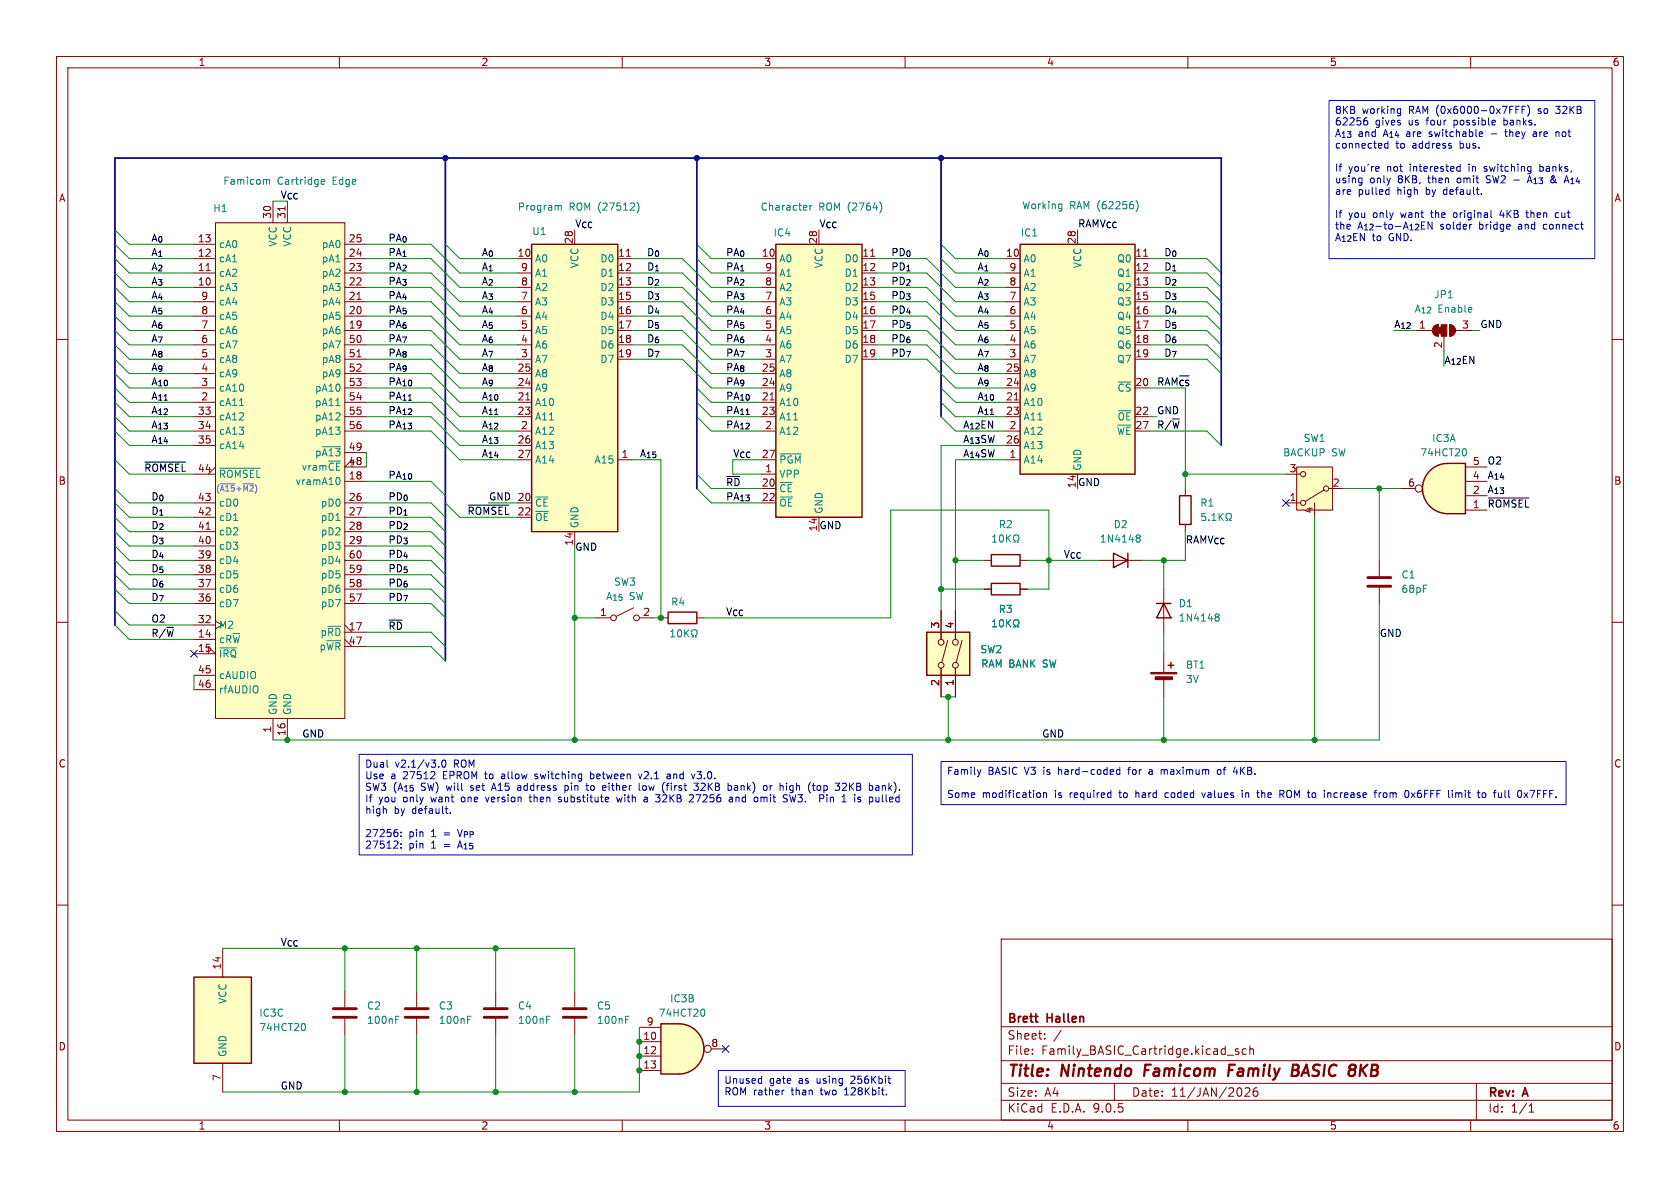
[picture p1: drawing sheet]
<svg xmlns="http://www.w3.org/2000/svg" width="297mm" height="210mm" viewBox="0 0 297 210" stroke-linecap="round" stroke-linejoin="round" font-family="sans-serif">
<g fill="none" stroke="#840000" stroke-width=".18">
<path d="M10 10h277v190h-277zM12 12h273v186h-273zM60 10v2M110 10v2M160 10v2M210 10v2M260 10v2M10 60h2M285 60h2M10 110h2M285 110h2M10 160h2"/>
<path d="M177 166h108v32h-108zM285 160h2M60 198v2M110 198v2M160 198v2M177 194.5h108M177 191.5h108M177 187.5h108M177 181.5h108M182.5 186.3v.1M182.5 185.5v.1M184.7 183.6v.1"/>
<path d="M184.7 182.8v.1M187.6 182.1l-1.3 2M197 191.5v3M210 198v2M217 186.5h1.1M219 185.5l-.4-.1-.2 .2 .1 .2 .5 .2v.3h-.6M220.3 185.5l-.4-.1-.3 .3v.4l.1 .2h.6M220.9 192.4v.5l-.9 .9h1M221 184.9v1.5M221 185.5l.2-.1 .3 .1 .1 .9M221.7 192.4a1.17 1.17 0 0 0 0 1.3h.5l.2-.5-.3-.3h-.4l-.2 .3M260 198v2"/>
<path d="M261 191.5v6.5M270.3 196.6h.9M270.3 195.5l.4-.4v1.5"/>
</g>
<path d="M202.5 188.2l-.2 2M217.2 189.2h.7M218.3 188.2h-.9l-.3 2M228.5 189.2h.6M228.6 188.2h.7a.49 .49 0 0 1 .3 .5 .49 .49 0 0 1-.5 .5M229.1 189.2l.3 .1a.58 .58 0 0 1-.3 .9h-.8M240.8 189.1l.7 1.1M241.7 188.2l-1.2 1.2" fill="none" stroke="#840000" stroke-width=".4"/>
<path d="M252.8 83.2a4.4 4.4 0 0 1 3.1-1.3v8.9a4.4 4.4 0 0 1-4.1-2.7 4.4 4.4 0 0 1 1-4.9z" fill="#ffffc2" stroke="#ffffc2" stroke-width=".18"/>
<path d="M255.9 81.9h3.2v8.9h-3.2z" fill="#ffffc2"/>
<path d="M252.8 83.2a4.4 4.4 0 0 1 3.1-1.3h3.2v8.9h-3.2a4.4 4.4 0 0 1-4.1-2.7 4.4 4.4 0 0 1 1-4.9z" fill="none" stroke="#840000" stroke-width=".25"/>
<g fill="none" stroke="#840000" stroke-width=".18">
<path d="M247.6 86.4h2.6M259.1 90.2h3.8M259.1 87.6h3.8M259.1 85.1h3.8M259.1 82.6h3.8M105.4 109.2h2.5M112 107.4l-3 1.6M113 109.2h2.6"/>
<circle cx="250.8" cy="86.4" r=".63"/>
<circle cx="108.5" cy="109.2" r=".51"/>
<circle cx="112.5" cy="109.2" r=".51"/>
</g>
<path d="M259.1 79.4l.1 .4-.1 .7" fill="none" stroke="#008484" stroke-width=".18"/>
<path d="M34.3 172.7h10.1v15.3h-10.1z" fill="#ffffc2"/>
<path d="M34.3 172.7h10.1v15.3h-10.1z" fill="none" stroke="#840000" stroke-width=".25"/>
<path d="M243.8 99.1v2.8M243.8 103.9v2.8M39.4 167.6v5.1M61 175.3v2.8M73.7 175.3v2.8M39.4 188v5M61 180.1v2.8M73.7 180.1v2.8" fill="none" stroke="#840000" stroke-width=".18"/>
<path d="M70 179.6h.6M82.7 179.6h.6M53.8 181l.2 .4-.2 .7M70 180.3h.4M82.7 180.3h.4" fill="none" stroke="#008484" stroke-width=".18"/>
<path d="M241.8 102.1h4.1M241.8 103.6h4.1M58.9 178.3h4.1M58.9 179.8h4.1M71.6 178.3h4.1M71.6 179.8h4.1" fill="none" stroke="#840000" stroke-width=".51"/>
<path d="M38.1 39.4h22.9v87.6h-22.9z" fill="#ffffc2"/>
<g fill="none" stroke="#840000" stroke-width=".18">
<path d="M38.1 39.4h22.9v87.6h-22.9zM48.3 35.6v3.8M50.4 36.5v.7M50.8 35.6v3.8M34.3 43.2h3.8M34.3 45.7h3.8M34.3 48.3h3.8M34.3 50.8h3.8M34.3 53.3h3.8M34.3 55.9h3.8M34.3 58.4h3.8M36.4 47.8h.8"/>
<path d="M61 43.2h3.8M61 45.7h3.8M61 48.3h3.8M61 50.8h3.8M61 53.3h3.8M61 55.9h3.8M61 58.4h3.8M63.1 52.9h.7M250.2 58.4h3M253.5 57.7l.8-.3v2a1.02 1.02 0 0 1-1-.6 1.02 1.02 0 0 1 .2-1.1zM255.3 59.4v2.8M256.3 57.4a1.02 1.02 0 0 1 1 1 1.02 1.02 0 0 1-1 1z"/>
<path d="M257.3 58.4h3M34.3 61h3.8M34.3 63.5h3.8M34.3 66h3.8M34.3 68.6h3.8M34.3 71.1h3.8M34.3 73.7h3.8M34.3 76.2h3.8M34.3 78.7h3.8M61 61h3.8M61 63.5h3.8M61 66h3.8"/>
<path d="M61 68.6h3.8M61 71.1h3.8M61 73.7h3.8M61 76.2h3.8M63.1 63.1h.7M34.3 83.8h3.8M34.3 88.9h3.8M34.3 91.4h3.8M34.3 94h3.8M34.3 96.5h3.8M34.3 99.1h3.8M36.4 93.6h.8"/>
<path d="M38.1 82.6l-1.3 1.2M61 88.9h3.8M61 91.4h3.8M61 94h3.8M61 96.5h3.8M61 99.1h3.8M61 80h3.8M61 85.1h3.8M62.2 82.6v-1.3l-1.2 1.3h3.8M174 99.1h1.3M180.3 99.1h1.3M194.3 99.1h7.6"/>
<path d="M209.5 86.4v1.2M209.5 92.7v1.3M34.3 115.6h3.8l-1.3-1.3v1.3M34.3 101.6h3.8M34.3 104.1h3.8M34.3 106.7h3.8M34.3 110.5h3.8M34.3 113h3.8M34.3 119.4h3.8M38.1 109.9l1.3 .6-1.3 .6M61 101.6h3.8M61 104.1h3.8"/>
<path d="M61 106.7h3.8M61 111.8h3.8M61 110.5l1.2 1.3M61 114.3h3.8M61 113l1.2 1.3M34.3 121.9h3.8M48.3 127v3.8M50.8 127v3.8"/>
</g>
<g fill="none" stroke="#008484" stroke-width=".18">
<path d="M47.1 31.9l.2-.2 .3 .1v.8M56.8 31.8l.4-.1 .2 .3-.6 .2M56.8 32.5h.5M42.3 71.7h.8M57 79h3.2M59.4 71.7h.7M38.8 82.8h7.2M41.3 92h.7M59.7 84.4a.68 .68 0 0 1 .4 .6 .68 .68 0 0 1-.4 .7M175.5 95.8h.7M175.5 94.9l.3-.3v1.2M176.8 94.7l.2-.1a.68 .68 0 0 1 .4 .6 .68 .68 0 0 1-.4 .6l-.2-.1-.1-.4z"/>
<path d="M178 94.6v1.2M178.1 95.1l.6 .7M178.7 94.6l-.7 .7M179.2 95.8h.3v-.2a.54 .54 0 0 1-.3-.8 .54 .54 0 0 1 .7-.2 .58 .58 0 0 1-.1 1v.2h.3M201 95l.1 .1M201 94.6h.3l.2 .1 .1 .2-.3 .2M201.1 95.1h.2M201.1 95.1l-.1 .1M201.3 95.1l.3 .2-.1 .4-.2 .1h-.3M213.1 90.7h-.6l-.1 .7 .2-.2 .4 .1 .2 .2-.1 .4-.2 .1-.5-.1M213.7 91.9v.1M214.3 92h.7"/>
<path d="M214.3 91.1l.3-.4v1.3M215.5 90.7v1.3M215.7 91.3l.6 .7M216.3 90.7l-.8 .8M216.7 92h.3v-.2a.54 .54 0 0 1-.2-.8 .54 .54 0 0 1 .7-.2 .58 .58 0 0 1-.1 1v.2h.3M38.8 114.5h3M41.2 112h1.2M57.9 110.7h2.3"/>
</g>
<g fill="#840000" stroke="#840000" stroke-width=".18">
<path d="M254.3 57.9h.5v1h-.5z"/>
<path d="M253.5 57.7l.8-.3v2a1.02 1.02 0 0 1-1-.6 1.02 1.02 0 0 1 .2-1.1z"/>
<path d="M254.8 57.4h1v2h-1z"/>
<path d="M256.3 57.4a1.02 1.02 0 0 1 1 1 1.02 1.02 0 0 1-1 1z"/>
</g>
<path d="M175.3 98h5v2.1h-5zM196.8 97.8l2.6 1.3-2.6 1.2zM199.4 97.8v2.5M208.5 87.6h2.1v5.1h-2.1z" fill="none" stroke="#840000" stroke-width=".25"/>
<path d="M180.3 43.2h20.4v40.6h-20.4z" fill="#ffffc2"/>
<path d="M180.3 43.2h20.4v40.6h-20.4z" fill="none" stroke="#840000" stroke-width=".25"/>
<g fill="none" stroke="#840000" stroke-width=".18">
<path d="M177.8 45.7h2.5M177.8 48.3h2.5M177.8 50.8h2.5M177.8 53.3h2.5M177.8 55.9h2.5M177.8 58.4h2.5M190.5 40.6v2.6M200.7 45.7h2.5M200.7 48.3h2.5M200.7 50.8h2.5M200.7 53.3h2.5M200.7 55.9h2.5"/>
<path d="M200.7 58.4h2.5M202.2 45.3h.7M177.8 61h2.5M177.8 63.5h2.5M177.8 66h2.5M177.8 68.6h2.5M177.8 71.1h2.5M177.8 73.7h2.5M177.8 76.2h2.5M177.8 78.7h2.5M179.3 70.7h.7M200.7 61h2.5"/>
<path d="M200.7 63.5h2.5M200.7 68.6h2.5M200.7 73.7h2.5M200.7 76.2h2.5M177.8 81.3h2.5M190.5 83.8v2.6"/>
</g>
<path d="M187.6 36.1h.1M187.7 36.1v1l-.1 .2M187.7 36.8l-.1 .1M200.8 35.5a1.46 1.46 0 0 1 0 1.9" fill="none" stroke="#008484" stroke-width=".18"/>
<path d="M137.2 43.2h15.2v48.2h-15.2z" fill="#ffffc2"/>
<path d="M137.2 43.2h15.2v48.2h-15.2zM175.3 103.1h5v2.1h-5zM204.5 106.7h2.5M205.7 106.7l1.3 2.5h-2.5zM206.5 117.6h1M207 117.1v1" fill="none" stroke="#840000" stroke-width=".25"/>
<g fill="none" stroke="#840000" stroke-width=".18">
<path d="M134.6 45.7h2.6M134.6 48.3h2.6M134.6 50.8h2.6M134.6 53.3h2.6M134.6 55.9h2.6M134.6 58.4h2.6M144.8 40.6v2.6M152.4 45.7h2.5M152.4 48.3h2.5M152.4 50.8h2.5M152.4 53.3h2.5M152.4 55.9h2.5"/>
<path d="M152.4 58.4h2.5M153.9 45.3h.7M134.6 61h2.6M134.6 63.5h2.6M134.6 66h2.6M134.6 68.6h2.6M134.6 71.1h2.6M134.6 73.7h2.6M134.6 76.2h2.6M136.1 70.7h.8M152.4 61h2.5M152.4 63.5h2.5"/>
<path d="M134.6 81.3h2.6M134.6 83.8h2.6M134.6 86.4h2.6M134.6 88.9h2.6M144.8 91.4v2.6M174 104.1h1.3M180.3 104.1h1.3M205.7 104.1v7.7M205.7 115.6v3.3M205.7 119.9v3.3"/>
</g>
<g fill="none" stroke="#008484" stroke-width=".18">
<path d="M143.2 36.3v.9M143.5 36.3l-.3 .3M155.5 35.7a1.46 1.46 0 0 1 0 1.9M137.9 80.2h3.7M175.5 110.8h.7M175.5 109.9l.3-.4v1.3M176.8 109.7l.2-.2a.68 .68 0 0 1 .4 .7 .68 .68 0 0 1-.4 .6l-.2-.1-.1-.4zM178 109.5v1.3M178.1 110.1l.6 .7M178.7 109.5l-.7 .8M179.2 110.8h.3v-.2a.54 .54 0 0 1-.3-.8 .54 .54 0 0 1 .7-.2 .58 .58 0 0 1-.1 1v.2h.3M214.9 109l.1 .1"/>
<path d="M214.9 108.6l.4-.1 .2 .2v.1l-.2 .3M215 109.1h.3M215 109.1h-.1M215.3 109.1l.2 .2v.4l-.2 .1-.4-.1"/>
</g>
<g fill="#840000" stroke="#840000" stroke-width=".18">
<path d="M203.5 118.9h4.5v.2h-4.5z"/>
<path d="M204.2 119.6h3.1v.5h-3.1z"/>
</g>
<path d="M163.8 111.8h7.6v7.6h-7.6z" fill="#ffffc2"/>
<g fill="none" stroke="#840000" stroke-width=".18">
<path d="M166.4 108v5M166.4 118.1v5.1M167.5 113.2l-1 3.9M168.9 108v5M168.9 118.1v5.1M170.1 113.2l-1.1 3.9"/>
<circle cx="166.4" cy="117.6" r=".51"/>
<circle cx="166.4" cy="113.5" r=".51"/>
<circle cx="168.9" cy="113.5" r=".51"/>
<circle cx="168.9" cy="117.6" r=".51"/>
</g>
<path d="M163.8 111.8h7.6v7.6h-7.6z" fill="none" stroke="#840000" stroke-width=".25"/>
<path d="M120 181a4.4 4.4 0 0 1 4.4 4.4 4.4 4.4 0 0 1-4.4 4.5z" fill="#ffffc2" stroke="#ffffc2" stroke-width=".18"/>
<path d="M116.8 181h3.2v8.9h-3.2z" fill="#ffffc2"/>
<path d="M118.1 108.2h5.1v2h-5.1zM116.8 181h3.2a4.4 4.4 0 0 1 4.4 4.4 4.4 4.4 0 0 1-4.4 4.5h-3.2z" fill="none" stroke="#840000" stroke-width=".25"/>
<g fill="none" stroke="#840000" stroke-width=".18">
<path d="M116.8 109.2h1.3M123.2 109.2h1.3M87.6 175.3v2.8M101.6 175.3v2.8M87.6 180.1v2.8M101.6 180.1v2.8M113 181.6h3.8M113 184.2h3.8M113 186.7h3.8M113 189.2h3.8M125.7 185.4h2.6"/>
<circle cx="125.1" cy="185.4" r=".63"/>
</g>
<path d="M118.6 112.6h.7M118.6 111.7l.3-.4v1.3M119.9 111.4l.2-.1a.68 .68 0 0 1 .4 .7 .68 .68 0 0 1-.4 .6l-.2-.1-.1-.4zM121.1 111.3v1.3M121.2 111.9l.6 .7M121.8 111.3l-.7 .7M122.3 112.6h.3v-.2a.54 .54 0 0 1-.3-.8 .54 .54 0 0 1 .8-.2 .58 .58 0 0 1-.2 1v.2h.3M96.6 179.6h.6M110.6 179.6h.6M124.4 178.4l.2 .5-.2 .7M96.6 180.3h.5M110.6 180.3h.4" fill="none" stroke="#008484" stroke-width=".18"/>
<path d="M85.6 178.3h4.1M85.6 179.8h4.1M99.6 178.3h4M99.6 179.8h4" fill="none" stroke="#840000" stroke-width=".51"/>
<path d="M94 43.2h15.2v50.8h-15.2z" fill="#ffffc2"/>
<path d="M94 43.2h15.2v50.8h-15.2z" fill="none" stroke="#840000" stroke-width=".25"/>
<g fill="none" stroke="#840000" stroke-width=".18">
<path d="M91.4 45.7h2.6M91.4 48.3h2.6M91.4 50.8h2.6M91.4 53.3h2.6M91.4 55.9h2.6M91.4 58.4h2.6M101.6 40.6v2.6M109.2 45.7h2.6M109.2 48.3h2.6M109.2 50.8h2.6M109.2 53.3h2.6M109.2 55.9h2.6"/>
<path d="M109.2 58.4h2.6M110.7 45.3h.8M91.4 61h2.6M91.4 63.5h2.6M91.4 66h2.6M91.4 68.6h2.6M91.4 71.1h2.6M91.4 73.7h2.6M91.4 76.2h2.6M91.4 78.7h2.6M93 70.7h.7M109.2 61h2.6"/>
<path d="M109.2 63.5h2.6M91.4 81.3h2.6M91.4 88.9h2.6M91.4 91.4h2.6M101.6 94v2.5M109.2 81.3h2.6"/>
</g>
<path d="M98.7 36.5l.2-.2 .3 .1v.8M112.6 35.7a1.46 1.46 0 0 1 0 1.9" fill="none" stroke="#008484" stroke-width=".18"/>
<path d="M229.2 82.6h6.4v7.6h-6.4z" fill="#ffffc2"/>
<g fill="none" stroke="#840000" stroke-width=".18">
<path d="M227.3 88.9h2.6M227.3 83.8h2.6M229.2 82.6h6.4v7.6h-6.4zM232.4 88.9v2.5M234.1 86.6l-3.3 2M234.9 86.4h2.6M166.4 108v5M166.4 118.1v5.1M168.9 108v5M168.9 118.1v5.1M174 104.1h1.3M180.3 104.1h1.3"/>
<circle cx="230.4" cy="83.8" r=".46"/>
<circle cx="230.4" cy="88.9" r=".46"/>
<circle cx="234.4" cy="86.4" r=".46"/>
</g>
<path d="M25.6 81.7h7.2M82.8 89.3h7.2M263.1 88h7.2" fill="none" stroke="#000" stroke-width=".18"/>
<path d="M78.7 27.9v88.9M123.2 27.9v58.5M166.4 27.9v45.8M215.9 78.7v-50.8h-195.6v82.6" fill="none" stroke="#000084" stroke-width=".3"/>
<g fill="none" stroke="#008400" stroke-width=".18">
<path d="M48.3 35.6h2.5M20.3 55.9l2.6 2.5h11.4M20.3 50.8l2.6 2.5h11.4M20.3 48.3l2.6 2.5h11.4M20.3 43.2l2.6 2.5h11.4M20.3 45.7l2.6 2.6h11.4M20.3 58.4l2.6 2.6h11.4M20.3 53.3l2.6 2.6h11.4M20.3 40.6l2.6 2.6h11.4M64.8 58.4h11.4l5.1 5.1h10.1M64.8 53.3h11.4l5.1 5.1h10.1M64.8 48.3h11.4l5.1 5h10.1"/>
<path d="M64.8 50.8h11.4l5.1 5.1h10.1M64.8 45.7h11.4l5.1 5.1h10.1M64.8 43.2h11.4l5.1 5.1h10.1M64.8 55.9h11.4l5.1 5.1h10.1M78.7 43.2l2.6 2.5h10.1M111.8 58.4h8.8l5.1 5.1h8.9M111.8 53.3h8.8l5.1 5.1h8.9M111.8 48.3h8.8l5.1 5h8.9M111.8 50.8h8.8l5.1 5.1h8.9M111.8 45.7h8.8l5.1 5.1h8.9M111.8 55.9h8.8l5.1 5.1h8.9M123.2 43.2l2.5 2.5h8.9"/>
<path d="M123.2 45.7l2.5 2.6h8.9M154.9 58.4h8.9l5.1 5.1h8.9M154.9 53.3h8.9l5.1 5.1h8.9M154.9 48.3h8.9l5.1 5h8.9M154.9 50.8h8.9l5.1 5.1h8.9M154.9 45.7h8.9l5.1 5.1h8.9M154.9 55.9h8.9l5.1 5.1h8.9M166.4 43.2l2.5 2.5h8.9M166.4 45.7l2.5 2.6h8.9M203.2 58.4h10.2l2.5 2.6M203.2 53.3h10.2l2.5 2.6M203.2 50.8h10.2l2.5 2.5"/>
<path d="M203.2 45.7h10.2l2.5 2.6M203.2 48.3h10.2l2.5 2.5M203.2 55.9h10.2l2.5 2.5M246.4 58.4h3.8M260.3 58.4h1.3M20.3 73.7l2.6 2.5h11.4M20.3 71.1l2.6 2.6h11.4M20.3 68.6l2.6 2.5h11.4M20.3 61l2.6 2.5h11.4M20.3 63.5l2.6 2.5h11.4M20.3 76.2l2.6 2.5h11.4M20.3 66l2.6 2.6h11.4"/>
<path d="M64.8 76.2h11.4l5.1 5.1h10.1M64.8 71.1h11.4l5.1 5.1h10.1M64.8 73.7h11.4l5.1 5h10.1M64.8 68.6h11.4l5.1 5.1h10.1M64.8 66h11.4l5.1 5.1h10.1M64.8 63.5h11.4l5.1 5.1h10.1M64.8 61h11.4l5.1 5h10.1M111.8 63.5h8.8l5.1 5.1h8.9M111.8 61h8.8l5.1 5h8.9M123.2 73.7l2.5 2.5h8.9M123.2 71.1l2.5 2.6h8.9M123.2 68.6l2.5 2.5h8.9"/>
<path d="M154.9 63.5h8.9l5.1 5.1h8.9M154.9 61h8.9l5.1 5h8.9M166.4 73.7l2.5 2.5h8.9M166.4 71.1l2.5 2.6h8.9M166.4 68.6l2.5 2.5h8.9M177.8 78.7h-11.4v29.3M203.2 76.2h10.2l2.5 2.5M203.2 73.7h1.3M203.2 68.6h6.3v17.8M203.2 63.5h10.2l2.5 2.5M203.2 61h10.2l2.5 2.5M255.3 62.2v2.6"/>
<path d="M20.3 88.9l2.6 2.5h11.4M20.3 81.3l2.6 2.5h11.4M20.3 96.5l2.6 2.6h11.4M20.3 86.4l2.6 2.5h11.4M20.3 99.1l2.6 2.5h11.4M20.3 91.4l2.6 2.6h11.4M20.3 94l2.6 2.5h11.4M64.8 91.4h11.4l2.5 2.6M64.8 99.1h11.4l2.5 2.5M64.8 88.9h11.4l2.5 2.5M64.8 94h11.4l2.5 2.5M64.8 96.5h11.4l2.5 2.6"/>
<path d="M64.8 80v2.6M64.8 85.1h11.4l2.5 2.5M78.7 88.9l2.6 2.5h10.1M86.4 88.9h5M101.6 96.5v34.3M111.8 81.3h5v27.9h-1.2M123.2 86.4l2.5 2.5h8.9M123.2 83.8l2.5 2.6h8.9M134.6 81.3h-5.1v2.5h5.1M168.9 99.1h5.1M177.8 81.3h-8.9v26.7M181.6 99.1h12.7"/>
<path d="M205.7 99.1v5M209.5 94v5.1h-7.6M209.5 83.8h17.8M232.4 91.4v39.4M237.5 86.4h10.1M243.8 86.4v12.7M20.3 101.6l2.6 2.5h11.4M20.3 104.1l2.6 2.6h11.4M20.3 110.5l2.6 2.5h11.4M20.3 108l2.6 2.5h11.4M34.3 119.4v2.5M64.8 104.1h11.4l2.5 2.6"/>
<path d="M64.8 101.6h11.4l2.5 2.5M64.8 106.7h11.4l2.5 2.5M64.8 111.8h11.4l2.5 2.5M64.8 114.3h11.4l2.5 2.5M101.6 109.2h3.8M166.4 104.1h7.6M181.6 104.1h3.8v-13.9h-27.9v19h-33M205.7 111.8v3.8M243.8 106.7v24.1h-195.5M166.4 123.2h2.5M167.6 123.2v7.6M205.7 123.2v7.6"/>
<path d="M39.4 167.6h62.2v7.7M61 167.6v7.7M73.7 167.6v7.7M87.6 167.6v7.7M61 182.9v10.1M73.7 182.9v10.1M87.6 182.9v10.1M101.6 182.9v10.1M113 181.6v11.4h-73.6"/>
</g>
<path d="M226.7 88.3l1.2 1.2M227.9 88.3l-1.2 1.2M33.7 115l1.2 1.2M34.9 115l-1.2 1.2M127.7 184.8l1.2 1.2M128.9 184.8l-1.2 1.2" fill="none" stroke="#000084" stroke-width=".18"/>
<g fill="none" stroke="#0000c2" stroke-width=".18">
<path d="M234.9 17.8h47v27.9h-47zM247.3 19.2l.3 .1M247.6 19.2v1l-.2 .3M247.6 20l-.3 .1M268 19.4h.4M268 18.8h.6M269.1 19.4h.4M269.7 18.8h-.6v1.3M270.1 18.6a1.46 1.46 0 0 1 0 1.9M275 18.8h.8M275 19.9l.2 .2M240.8 31.5v1l-.3 .2"/>
<path d="M240.8 32.3h-.4M241.7 21.4v.6l-.4 .1M243.6 29.4l.2 .3-.6 .2M243.7 30.2l-.1 .1M244.8 25.5v.6l.2 .1 .4-.1M245.4 24.9v1.3M245.6 33.1v1.3M245.6 34.3l-.4 .1M257 37.7l-.1 .2 .1 .5M257.8 29.4l.3 .1M258.1 29v1.3M258.1 30.2l-.3 .1"/>
<path d="M261.9 34.2v.2M262.1 24.1h-.4M262.1 23.5v.1l-.6 .1M262.4 30.2l.1 .1M262.6 29.4l-.2 .2 .2 .3M262.7 32.3h.2M263.6 23.7h1M265.5 37.1l-.3 .9h.7M265.9 20.8v1.3M265.9 22l.1 .1M266 23.3h.5M266.2 22.9v1.1l.3 .1"/>
<path d="M269.7 37.6h.5M269.9 37.2v1.1l.3 .2M270 32.3l.4-1.2 .4 1.2M270.1 32h.6M271.1 23.4h.5M271.6 23.6l-.4 .1-.2 .1 .2 .3h.4M272.2 30.2l.4 .1M272.2 29v1.3M272.6 29.4l-.4 .1M273.1 39.7l-.3 .2v.4l.3 .2M275.1 23.4h.5v.7M275.6 37.7l-.4-.1-.3 .3 .2 .5h.5"/>
<path d="M276.6 32h.6M276.9 31.1l.5 1.2M63.5 133.4h97.8v17.7h-97.8zM68.5 135.6h.1M76.1 137.7h.8M76.9 136.6l-.1 .3M77.6 135.5v.1M78.2 134.5l.2-.1a.68 .68 0 0 1 .4 .6 .68 .68 0 0 1-.4 .6l-.2-.1-.1-.4zM87 139.4h.6M87.3 138.4l-.4 1.3M88.8 136.8l-.1 .1M88.8 137.2l-.2 .2 .2 .3"/>
<path d="M91.9 138.9h-.4M91.9 139.2h-.3l-.1 .2v.3h.4M94.5 137.6l.4 .1M94.9 136.8l-.4 .2 .1 .2h.3M99.9 138.9v1.2M100.4 139.6l-.2 .1h-.3M103.6 138.9h.4M103.7 139.5l.3 .2M104.4 136.9l.4-.1 .2 .1M104.4 136.4v1.3M105 137.5l-.2 .2-.4-.1M106.9 138.9l.2 .3-.6 .1"/>
<path d="M107.1 139.7h-.2M112.9 136.8l.3 .9 .3-.9M113 139.5l.2 .2M114.1 138.9h-.3l-.2 .2 .1 .5 .1 .1h.3M117.8 138.9h.5M118 136.9h.4l.1 .8M118.3 138.4l-.3 .2v1.1M118.5 137.1l-.4 .1-.2 .2 .2 .3 .4-.1M122.7 138.4h.8l-.5 .5 .4 .1 .1 .5-.3 .2h-.3M122.9 136.8l-.4 .9M123.2 136.4h.8M123.2 137.5l.2 .2"/>
<path d="M124.6 139l-.7 .7h.8M129.9 138.9h.5v.8M130.4 139.2h-.4l-.2 .2 .2 .3h.4M136.2 138.9v.8M136.5 138.9l-.3 .2M137.9 138.4v1.3M139.1 138.4v.2M139.6 139.5l.1 .2h.4M140.1 138.9h-.4l-.1 .2M144.6 138.9h.3l.2 .2v.4l-.2 .2h-.3l-.2-.2zM149.1 138.4l.4 .1 .1 .3-.7 .9h.7M150.2 138.4v1.3"/>
<path d="M150.9 138.4l-.7 .8M156 138.9v.8M156.5 138.9h-.3l-.2 .1M166.4 134.6h110.5v7.6h-110.5zM173.4 136l-.3 .9M198 135.6v1.3M198 136.1l-.4-.1-.2 .3 .1 .5h.5M199.4 136h.4M199.6 135.7l-.1 1.2M200.8 139.7v1.3M203.5 136l-.3 .1M203.6 136.4h-.3l-.2 .2 .1 .2 .4 .1"/>
<path d="M205.5 136l.3 .2M215.3 136.1l.3-.1 .3 .3v.4l-.3 .2-.3-.1-.1-.1zM218 136.5h.8M218.6 136v.9M219.6 139.7v.1M223.1 139.7v1.3M226.7 139.7l.3 .3-.1 .3-.2 .1M270.5 139.7h.8l-.5 1.3M68.3 143.1v.7M69.6 149.9h.8M70.3 147.2v.6M70.3 148.8v.4"/>
<path d="M70.9 147.8v.1M70.9 147.1v.1M70.9 149.2v.1M70.9 149.8v.1M79.6 143.7v.1M80.9 146.6l.4 1.3M85.8 140.9l.3 .9M93.5 140.9h.5M93.7 140.5v1.1l.3 .2M99.2 141l-.3-.1-.2 .3 .6 .3M99.3 141.6l-.2 .2-.4-.1M109 140.9l.2 .9 .3-.6 .2 .6 .3-.9"/>
<path d="M113.9 141h.5v.8M113.9 141.7h.5M114.4 141.2l-.5 .1M116.7 140.5l-.4 .5M122.5 141l-.7 .8h.8M123 140.5h.9M129.1 140.9h.2l.2 .2v.7M129.5 141.7l-.4 .1M129.5 141.2l-.4 .1M130.1 140.9v.9M130.5 140.9l-.4 .1M134.5 140.9v.9"/>
<path d="M139.6 140.5l.3 1.3 .2-.9 .3 .9 .3-1.3M139.7 140.1h.4M146.2 140.9v.9M146.8 140.9v.9M151.1 140.9v.9M153.7 141.7l.4 .1M153.7 140.9v1.3M154.1 140.9l-.4 .1M183.5 140.1l.3 .1 .1 .2v.5l-.4 .1M184.5 140.3l.2-.2 .3 .1v.8M184.5 140.1v.9M201 140.1l-.2 .2"/>
<path d="M206.4 140.1l-.3 .1-.2 .2 .1 .5 .4 .1M212.5 140.1l.3 .9 .3-.9M219.6 140.1v.9M220.2 140.1v.9M220.4 140.1l-.2 .2M223.2 140.1l-.1 .2M226.6 140.4l.4 .6M235.1 140.1l.2 .2v.7M243.8 140.1v.9M244.2 140.1l-.4 .3M244.8 140.1l-.3 .3v.3l.3 .3M249.5 140.1l.7 .9"/>
<path d="M250.2 140.1l-.7 .9M257.4 140.2l.3-.1 .2 .2M257.9 140.3v.7M258.3 140.1l-.4 .2M262.4 140.1l.3 .3v.3l-.3 .3M266.1 140.9l.1 .1M269.4 140.1l.7 .9M270.1 140.1l-.7 .9M127 189.2h33v6.4h-33zM134.5 190.7h.1M134.6 190.2v1.3M134.6 191.4l-.1 .1"/>
<path d="M149.3 193.5h.7M149.4 192.6h-.1M156.7 193.4v.1"/>
</g>
<path d="M175.5 110.8h.7M175.5 109.9l.3-.4v1.3M176.8 109.7l.2-.2a.68 .68 0 0 1 .4 .7 .68 .68 0 0 1-.4 .6l-.2-.1-.1-.4zM178 109.5v1.3M178.1 110.1l.6 .7M178.7 109.5l-.7 .8M179.2 110.8h.3v-.2a.54 .54 0 0 1-.3-.8 .54 .54 0 0 1 .7-.2 .58 .58 0 0 1-.1 1v.2h.3" fill="none" stroke="#008484" stroke-width=".18"/>
<g fill="#008400" stroke="#008400" stroke-width=".18">
<circle cx="243.8" cy="86.4" r=".46"/>
<circle cx="185.4" cy="99.1" r=".46"/>
<circle cx="166.4" cy="104.1" r=".46"/>
<circle cx="167.6" cy="130.8" r=".46"/>
<circle cx="167.6" cy="123.2" r=".46"/>
<circle cx="168.9" cy="99.1" r=".46"/>
<circle cx="232.4" cy="130.8" r=".46"/>
<circle cx="205.7" cy="130.8" r=".46"/>
<circle cx="205.7" cy="99.1" r=".46"/>
<circle cx="209.5" cy="83.8" r=".46"/>
<circle cx="113" cy="184.2" r=".46"/>
<circle cx="101.6" cy="193" r=".46"/>
<circle cx="87.6" cy="193" r=".46"/>
<circle cx="101.6" cy="130.8" r=".46"/>
<circle cx="73.7" cy="167.6" r=".46"/>
<circle cx="87.6" cy="167.6" r=".46"/>
<circle cx="61" cy="193" r=".46"/>
<circle cx="73.7" cy="193" r=".46"/>
<circle cx="61" cy="167.6" r=".46"/>
<circle cx="50.8" cy="130.8" r=".46"/>
<circle cx="101.6" cy="109.2" r=".46"/>
<circle cx="113" cy="189.2" r=".46"/>
<circle cx="113" cy="186.7" r=".46"/>
<circle cx="116.8" cy="109.2" r=".46"/>
</g>
<g fill="#000084" stroke="#000084" stroke-width=".18">
<circle cx="166.4" cy="27.9" r=".46"/>
<circle cx="78.7" cy="27.9" r=".46"/>
<circle cx="123.2" cy="27.9" r=".46"/>
</g>
<g font-size="2.8" fill="#840000">
<text x="178" y="190.9">Title:</text>
<text x="187.7" y="190.9">Nintendo</text>
<text x="203.1" y="190.9">Famicom</text>
<text x="218.8" y="190.9">Family</text>
<text x="230.8" y="190.9">BASIC</text>
<text x="241.7" y="190.9">8KB</text>
</g>
<g font-size="2.1" fill="#840000">
<text x="178" y="184">Sheet:</text>
<text x="178" y="181.2">Brett</text>
<text x="185.2" y="181.2">Hallen</text>
<text x="178" y="186.7">File:</text>
<text x="184.1" y="186.7">Family_BASIC_Cartridge.kicad_sch</text>
<text x="178" y="196.9">KiCad</text>
<text x="178" y="194.1">Size:</text>
<text x="184.7" y="194.1">A4</text>
<text x="185.7" y="196.9">E.D.A.</text>
<text x="193.3" y="196.9">9.0.5</text>
<text x="200" y="194.1">Date:</text>
<text x="207" y="194.1">11/JAN/2026</text>
<text x="263" y="194.3">Rev:</text>
<text x="263" y="196.9">Id:</text>
<text x="267.1" y="196.9">1/1</text>
<text x="269.4" y="194.3">A</text>
</g>
<g font-size="1.8" fill="#840000">
<text x="35" y="11.9">1</text>
<text x="85" y="11.9">2</text>
<text x="135" y="11.9">3</text>
<text x="185" y="11.9">4</text>
<text x="235" y="11.9">5</text>
<text x="285" y="11.9">6</text>
<text x="10.3" y="35.9">A</text>
<text x="285.3" y="35.9">A</text>
<text x="48" y="38.8" transform="rotate(-90 48 38.8)">30</text>
<text x="50.5" y="38.8" transform="rotate(-90 50.5 38.8)">31</text>
<text x="34.9" y="42.9">13</text>
<text x="34.9" y="45.5">12</text>
<text x="61.6" y="42.9">25</text>
<text x="61.6" y="45.5">24</text>
<text x="91.4" y="45.5">10</text>
<text x="101.3" y="43.2" transform="rotate(-90 101.3 43.2)">28</text>
<text x="109.2" y="45.5">11</text>
<text x="144.5" y="43.2" transform="rotate(-90 144.5 43.2)">28</text>
<text x="152.4" y="45.5">11</text>
<text x="190.2" y="43.2" transform="rotate(-90 190.2 43.2)">28</text>
<text x="200.6" y="45.5">11</text>
<text x="34.9" y="48">11</text>
<text x="34.9" y="50.5">10</text>
<text x="35.5" y="53.1">9</text>
<text x="61.6" y="48">23</text>
<text x="61.6" y="50.5">22</text>
<text x="61.6" y="53.1">21</text>
<text x="92" y="48">9</text>
<text x="92" y="50.5">8</text>
<text x="92" y="53.1">7</text>
<text x="109.2" y="48">12</text>
<text x="109.2" y="50.5">13</text>
<text x="109.2" y="53.1">15</text>
<text x="135.2" y="48">9</text>
<text x="135.2" y="50.5">8</text>
<text x="135.2" y="53.1">7</text>
<text x="152.4" y="48">12</text>
<text x="152.4" y="50.5">13</text>
<text x="152.4" y="53.1">15</text>
<text x="178.4" y="48">9</text>
<text x="178.4" y="50.5">8</text>
<text x="178.4" y="53.1">7</text>
<text x="200.6" y="48">12</text>
<text x="200.6" y="50.5">13</text>
<text x="200.6" y="53.1">15</text>
<text x="35.5" y="55.6">8</text>
<text x="35.5" y="58.2">7</text>
<text x="61.6" y="55.6">20</text>
<text x="61.6" y="58.2">19</text>
<text x="92" y="55.6">6</text>
<text x="92" y="58.2">5</text>
<text x="109.2" y="55.6">16</text>
<text x="109.2" y="58.2">17</text>
<text x="135.2" y="55.6">6</text>
<text x="135.2" y="58.2">5</text>
<text x="152.4" y="55.6">16</text>
<text x="152.4" y="58.2">17</text>
<text x="178.4" y="55.6">6</text>
<text x="178.4" y="58.2">5</text>
<text x="200.6" y="55.6">16</text>
<text x="200.6" y="58.2">17</text>
<text x="250.8" y="58.2">1</text>
<text x="258.4" y="58.2">3</text>
<text x="35.5" y="60.7">6</text>
<text x="35.5" y="63.2">5</text>
<text x="35.5" y="65.8">4</text>
<text x="61.6" y="60.7">50</text>
<text x="61.6" y="63.2">51</text>
<text x="61.6" y="65.8">52</text>
<text x="91.4" y="65.8">25</text>
<text x="92" y="60.7">4</text>
<text x="92" y="63.2">3</text>
<text x="109.2" y="60.7">18</text>
<text x="109.2" y="63.2">19</text>
<text x="135.2" y="60.7">4</text>
<text x="135.2" y="63.2">3</text>
<text x="152.4" y="60.7">18</text>
<text x="152.4" y="63.2">19</text>
<text x="178.4" y="60.7">4</text>
<text x="178.4" y="63.2">3</text>
<text x="200.6" y="60.7">18</text>
<text x="200.6" y="63.2">19</text>
<text x="255" y="61.7" transform="rotate(-90 255 61.7)">2</text>
<text x="35.5" y="68.3">3</text>
<text x="35.5" y="70.9">2</text>
<text x="61.6" y="68.3">53</text>
<text x="61.6" y="70.9">54</text>
<text x="91.4" y="68.3">24</text>
<text x="200.6" y="68.3">20</text>
<text x="34.9" y="73.4">33</text>
<text x="34.9" y="75.9">34</text>
<text x="61.6" y="73.4">55</text>
<text x="61.6" y="75.9">56</text>
<text x="92" y="75.9">2</text>
<text x="200.6" y="73.4">22</text>
<text x="200.6" y="75.9">27</text>
<text x="34.9" y="78.5">35</text>
<text x="61.6" y="79.8">49</text>
<text x="61.6" y="82.3">48</text>
<text x="109.8" y="81">1</text>
<text x="134.6" y="81">27</text>
<text x="135.2" y="83.6">1</text>
<text x="227.9" y="83.6">3</text>
<text x="260.3" y="82.3">5</text>
<text x="10.3" y="85.9">B</text>
<text x="34.9" y="88.6">43</text>
<text x="61.6" y="84.8">18</text>
<text x="61.6" y="88.6">26</text>
<text x="134.6" y="86.1">20</text>
<text x="227.9" y="88.6">1</text>
<text x="235.5" y="86.1">2</text>
<text x="248.8" y="86.1">6</text>
<text x="260.3" y="89.9">1</text>
<text x="260.3" y="87.4">2</text>
<text x="260.3" y="84.8">4</text>
<text x="285.3" y="85.9">B</text>
<text x="34.9" y="91.2">42</text>
<text x="34.9" y="93.7">41</text>
<text x="61.6" y="91.2">27</text>
<text x="61.6" y="93.7">28</text>
<text x="91.4" y="91.2">22</text>
<text x="232.2" y="90.9" transform="rotate(-90 232.2 90.9)">4</text>
<text x="34.9" y="96.3">40</text>
<text x="34.9" y="98.8">39</text>
<text x="34.9" y="101.3">38</text>
<text x="61.6" y="96.3">29</text>
<text x="61.6" y="98.8">60</text>
<text x="61.6" y="101.3">59</text>
<text x="34.9" y="103.9">37</text>
<text x="34.9" y="106.4">36</text>
<text x="61.6" y="103.9">58</text>
<text x="61.6" y="106.4">57</text>
<text x="34.9" y="110.2">32</text>
<text x="34.9" y="112.8">14</text>
<text x="61.6" y="111.5">17</text>
<text x="106" y="109">1</text>
<text x="113.6" y="109">2</text>
<text x="166.1" y="111.2" transform="rotate(-90 166.1 111.2)">3</text>
<text x="168.7" y="111.2" transform="rotate(-90 168.7 111.2)">4</text>
<text x="34.9" y="115.3">15</text>
<text x="34.9" y="119.1">45</text>
<text x="61.6" y="114">47</text>
<text x="34.9" y="121.7">46</text>
<text x="166.1" y="121.4" transform="rotate(-90 166.1 121.4)">2</text>
<text x="168.7" y="121.4" transform="rotate(-90 168.7 121.4)">1</text>
<text x="48" y="129.6" transform="rotate(-90 48 129.6)">1</text>
<text x="50.5" y="130.2" transform="rotate(-90 50.5 130.2)">16</text>
<text x="10.3" y="135.9">C</text>
<text x="285.3" y="135.9">C</text>
<text x="39.1" y="171.5" transform="rotate(-90 39.1 171.5)">14</text>
<text x="10.3" y="185.9">D</text>
<text x="113.6" y="183.9">10</text>
<text x="114.2" y="181.4">9</text>
<text x="125.7" y="185.2">8</text>
<text x="285.3" y="185.9">D</text>
<text x="39.1" y="191.2" transform="rotate(-90 39.1 191.2)">7</text>
<text x="113.6" y="186.4">12</text>
<text x="113.6" y="189">13</text>
<text x="35" y="199.9">1</text>
<text x="85" y="199.9">2</text>
<text x="135" y="199.9">3</text>
<text x="185" y="199.9">4</text>
<text x="235" y="199.9">5</text>
<text x="285" y="199.9">6</text>
</g>
<g font-size="1.8" fill="#0000c2">
<text x="235.9" y="20.5">8KB</text>
<text x="235.9" y="22.5">62256</text>
<text x="240.8" y="20.5">working</text>
<text x="243.1" y="22.5">gives</text>
<text x="249.1" y="22.5">us</text>
<text x="249.2" y="20.5">RAM (0x6000-0x7FFF)</text>
<text x="252.5" y="22.5">four</text>
<text x="257.5" y="22.5">possible</text>
<text x="266.5" y="22.5">banks.</text>
<text x="272.4" y="20.5">so</text>
<text x="275.7" y="20.5">32KB</text>
<text x="235.9" y="24.5">A_{13}</text>
<text x="235.9" y="26.6">connected</text>
<text x="240.1" y="24.5">and</text>
<text x="244.7" y="24.5">A_{14}</text>
<text x="246.7" y="26.6">to</text>
<text x="248.9" y="24.5">are</text>
<text x="249.8" y="26.6">address</text>
<text x="253.1" y="24.5">switchable</text>
<text x="258.3" y="26.6">bus.</text>
<text x="267" y="24.5">they</text>
<text x="272.1" y="24.5">are</text>
<text x="276.3" y="24.5">not</text>
<text x="235.9" y="30.7">If</text>
<text x="235.9" y="32.7">using</text>
<text x="235.9" y="34.8">are</text>
<text x="238.4" y="30.7">you're</text>
<text x="240.1" y="34.8">pulled</text>
<text x="242.2" y="32.7">only</text>
<text x="245.3" y="30.7">not</text>
<text x="247.1" y="34.8">high</text>
<text x="247.3" y="32.7">8KB,</text>
<text x="249.5" y="30.7">interested</text>
<text x="252.4" y="34.8">by</text>
<text x="252.8" y="32.7">then</text>
<text x="255.6" y="34.8">default.</text>
<text x="258.1" y="32.7">omit</text>
<text x="260.1" y="30.7">in</text>
<text x="263" y="30.7">switching</text>
<text x="263.4" y="32.7">SW2 -</text>
<text x="271.2" y="32.7">A_{13}</text>
<text x="273" y="30.7">banks,</text>
<text x="275.4" y="32.7">&amp;</text>
<text x="278.1" y="32.7">A_{14}</text>
<text x="235.9" y="38.9">If</text>
<text x="235.9" y="40.9">the</text>
<text x="238.4" y="38.9">you</text>
<text x="240" y="40.9">A_{12}-to-A_{12}EN</text>
<text x="242.8" y="38.9">only</text>
<text x="247.9" y="38.9">want</text>
<text x="253.5" y="38.9">the</text>
<text x="254.8" y="40.9">solder</text>
<text x="257.6" y="38.9">original</text>
<text x="261.8" y="40.9">bridge</text>
<text x="266" y="38.9">4KB</text>
<text x="268.9" y="40.9">and</text>
<text x="270.9" y="38.9">then</text>
<text x="273.5" y="40.9">connect</text>
<text x="276.2" y="38.9">cut</text>
<text x="235.9" y="43">A_{12}EN</text>
<text x="242.6" y="43">to</text>
<text x="245.6" y="43">GND.</text>
<text x="64.5" y="136">Dual</text>
<text x="69.9" y="136">v2.1/v3.0</text>
<text x="80.3" y="136">ROM</text>
<text x="167.3" y="137.3">Family</text>
<text x="174.7" y="137.3">BASIC</text>
<text x="181.3" y="137.3">V3</text>
<text x="184.7" y="137.3">is</text>
<text x="187.5" y="137.3">hard-coded</text>
<text x="200.1" y="137.3">for</text>
<text x="204" y="137.3">a</text>
<text x="206.3" y="137.3">maximum</text>
<text x="216.5" y="137.3">of</text>
<text x="219.5" y="137.3">4KB.</text>
<text x="64.5" y="138.1">Use</text>
<text x="64.5" y="140.1">SW3 (A_{15}</text>
<text x="64.5" y="142.2">If</text>
<text x="67" y="142.2">you</text>
<text x="69.1" y="138.1">a</text>
<text x="71.4" y="142.2">only</text>
<text x="71.4" y="138.1">27512</text>
<text x="74.5" y="140.1">SW)</text>
<text x="76.5" y="142.2">want</text>
<text x="78.6" y="138.1">EPROM to</text>
<text x="79.2" y="140.1">will</text>
<text x="82" y="142.2">one</text>
<text x="83.6" y="140.1">set</text>
<text x="86.6" y="142.2">version</text>
<text x="87.7" y="140.1">A15</text>
<text x="89.3" y="138.1">allow</text>
<text x="92.3" y="140.1">address</text>
<text x="94.5" y="142.2">then</text>
<text x="95.4" y="138.1">switching</text>
<text x="99.8" y="142.2">substitute</text>
<text x="100.9" y="140.1">pin</text>
<text x="105" y="140.1">to</text>
<text x="105.4" y="138.1">between</text>
<text x="108" y="140.1">either</text>
<text x="110.3" y="142.2">with</text>
<text x="114.2" y="138.1">v2.1</text>
<text x="114.6" y="140.1">low</text>
<text x="115.3" y="142.2">a</text>
<text x="117.6" y="142.2">32KB</text>
<text x="118.9" y="140.1">(first</text>
<text x="119.4" y="138.1">and</text>
<text x="123.8" y="142.2">27256</text>
<text x="124" y="138.1">v3.0.</text>
<text x="124.8" y="140.1">32KB</text>
<text x="131" y="140.1">bank)</text>
<text x="131" y="142.2">and</text>
<text x="135.6" y="142.2">omit</text>
<text x="137.4" y="140.1">or</text>
<text x="140.6" y="140.1">high</text>
<text x="141" y="142.2">SW3.</text>
<text x="145.8" y="140.1">(top</text>
<text x="147.8" y="142.2">Pin</text>
<text x="150.8" y="140.1">32KB</text>
<text x="152" y="142.2">1</text>
<text x="154.3" y="142.2">is</text>
<text x="156.9" y="140.1">bank).</text>
<text x="157.2" y="142.2">pulled</text>
<text x="167.3" y="141.4">Some</text>
<text x="173.6" y="141.4">modification</text>
<text x="186.6" y="141.4">is</text>
<text x="189.4" y="141.4">required</text>
<text x="198.4" y="141.4">to</text>
<text x="201.4" y="141.4">hard</text>
<text x="206.8" y="141.4">coded</text>
<text x="213.6" y="141.4">values</text>
<text x="220.8" y="141.4">in</text>
<text x="223.8" y="141.4">the</text>
<text x="227.9" y="141.4">ROM to</text>
<text x="236.2" y="141.4">increase</text>
<text x="245.3" y="141.4">from</text>
<text x="250.8" y="141.4">0x6FFF</text>
<text x="258.7" y="141.4">limit</text>
<text x="264.2" y="141.4">to</text>
<text x="267.2" y="141.4">full</text>
<text x="271.6" y="141.4">0x7FFF.</text>
<text x="64.5" y="144.2">high</text>
<text x="64.5" y="148.3">27256:</text>
<text x="69.7" y="144.2">by</text>
<text x="72.3" y="148.3">pin</text>
<text x="73" y="144.2">default.</text>
<text x="76.3" y="148.3">1</text>
<text x="78.7" y="148.3">=</text>
<text x="81.5" y="148.3">V_{PP}</text>
<text x="64.5" y="150.3">27512:</text>
<text x="72.3" y="150.3">pin</text>
<text x="76.3" y="150.3">1</text>
<text x="78.7" y="150.3">=</text>
<text x="81.5" y="150.3">A_{15}</text>
<text x="128" y="191.9">Unused</text>
<text x="136" y="191.9">gate</text>
<text x="141.3" y="191.9">as</text>
<text x="144.6" y="191.9">using</text>
<text x="150.9" y="191.9">256Kbit</text>
<text x="128" y="194">ROM rather</text>
<text x="140" y="194">than</text>
<text x="145.4" y="194">two</text>
<text x="149.8" y="194">128Kbit.</text>
</g>
<g font-size="1.8" fill="#008484">
<text x="39.4" y="32.9">Famicom</text>
<text x="49" y="32.9">Cartridge</text>
<text x="58.9" y="32.9">Edge</text>
<text x="37.6" y="37.7">H1</text>
<text x="91.4" y="37.4">Program</text>
<text x="94" y="41.8">U1</text>
<text x="100.6" y="37.4">ROM (27512)</text>
<text x="134.4" y="37.4">Character</text>
<text x="144.7" y="37.4">ROM (2764)</text>
<text x="180.6" y="37.2">Working</text>
<text x="189.1" y="37.2">RAM (62256)</text>
<text x="38.6" y="44">cA0</text>
<text x="38.6" y="46.6">cA1</text>
<text x="49.1" y="43.7" transform="rotate(-90 49.1 43.7)">VCC</text>
<text x="51.7" y="43.7" transform="rotate(-90 51.7 43.7)">VCC</text>
<text x="56.8" y="44">pA0</text>
<text x="56.8" y="46.6">pA1</text>
<text x="94.5" y="46.6">A0</text>
<text x="102.5" y="47.5" transform="rotate(-90 102.5 47.5)">VCC</text>
<text x="106" y="46.6">D0</text>
<text x="136.7" y="42">IC4</text>
<text x="137.7" y="46.6">A0</text>
<text x="145.6" y="47.5" transform="rotate(-90 145.6 47.5)">VCC</text>
<text x="149.2" y="46.6">D0</text>
<text x="180.3" y="42">IC1</text>
<text x="180.8" y="46.6">A0</text>
<text x="191.4" y="47.5" transform="rotate(-90 191.4 47.5)">VCC</text>
<text x="197.4" y="46.6">Q0</text>
<text x="38.6" y="49.1">cA2</text>
<text x="38.6" y="51.7">cA3</text>
<text x="56.8" y="49.1">pA2</text>
<text x="56.8" y="51.7">pA3</text>
<text x="94.5" y="49.1">A1</text>
<text x="94.5" y="51.7">A2</text>
<text x="106" y="49.1">D1</text>
<text x="106" y="51.7">D2</text>
<text x="137.7" y="49.1">A1</text>
<text x="137.7" y="51.7">A2</text>
<text x="149.2" y="49.1">D1</text>
<text x="149.2" y="51.7">D2</text>
<text x="180.8" y="49.1">A1</text>
<text x="180.8" y="51.7">A2</text>
<text x="197.4" y="49.1">Q1</text>
<text x="197.4" y="51.7">Q2</text>
<text x="253.4" y="52.9">JP1</text>
<text x="38.6" y="54.2">cA4</text>
<text x="38.6" y="56.7">cA5</text>
<text x="38.6" y="59.3">cA6</text>
<text x="56.8" y="54.2">pA4</text>
<text x="56.8" y="56.7">pA5</text>
<text x="56.8" y="59.3">pA6</text>
<text x="94.5" y="54.2">A3</text>
<text x="94.5" y="56.7">A4</text>
<text x="94.5" y="59.3">A5</text>
<text x="106" y="54.2">D3</text>
<text x="106" y="56.7">D4</text>
<text x="106" y="59.3">D5</text>
<text x="137.7" y="54.2">A3</text>
<text x="137.7" y="56.7">A4</text>
<text x="137.7" y="59.3">A5</text>
<text x="149.2" y="54.2">D3</text>
<text x="149.2" y="56.7">D4</text>
<text x="149.2" y="59.3">D5</text>
<text x="180.8" y="54.2">A3</text>
<text x="180.8" y="56.7">A4</text>
<text x="180.8" y="59.3">A5</text>
<text x="197.4" y="54.2">Q3</text>
<text x="197.4" y="56.7">Q4</text>
<text x="197.4" y="59.3">Q5</text>
<text x="250" y="55.5">A_{12}</text>
<text x="254.2" y="55.5">Enable</text>
<text x="38.6" y="61.8">cA7</text>
<text x="38.6" y="64.4">cA8</text>
<text x="56.8" y="61.8">pA7</text>
<text x="56.8" y="64.4">pA8</text>
<text x="94.5" y="61.8">A6</text>
<text x="94.5" y="64.4">A7</text>
<text x="106" y="61.8">D6</text>
<text x="106" y="64.4">D7</text>
<text x="137.7" y="61.8">A6</text>
<text x="137.7" y="64.4">A7</text>
<text x="149.2" y="61.8">D6</text>
<text x="149.2" y="64.4">D7</text>
<text x="180.8" y="61.8">A6</text>
<text x="180.8" y="64.4">A7</text>
<text x="197.4" y="61.8">Q6</text>
<text x="197.4" y="64.4">Q7</text>
<text x="38.6" y="66.9">cA9</text>
<text x="38.6" y="69.4">cA10</text>
<text x="38.6" y="72">cA11</text>
<text x="55.6" y="69.4">pA10</text>
<text x="55.6" y="72">pA11</text>
<text x="56.8" y="66.9">pA9</text>
<text x="94.5" y="66.9">A8</text>
<text x="94.5" y="69.4">A9</text>
<text x="94.5" y="72">A10</text>
<text x="137.7" y="66.9">A8</text>
<text x="137.7" y="69.4">A9</text>
<text x="137.7" y="72">A10</text>
<text x="180.8" y="66.9">A8</text>
<text x="180.8" y="69.4">A9</text>
<text x="180.8" y="72">A10</text>
<text x="197.5" y="69.4">~{CS}</text>
<text x="38.6" y="74.5">cA12</text>
<text x="38.6" y="77.1">cA13</text>
<text x="55.6" y="74.5">pA12</text>
<text x="55.6" y="77.1">pA13</text>
<text x="94.5" y="74.5">A11</text>
<text x="94.5" y="77.1">A12</text>
<text x="137.7" y="74.5">A11</text>
<text x="137.7" y="77.1">A12</text>
<text x="180.8" y="74.5">A11</text>
<text x="180.8" y="77.1">A12</text>
<text x="197.3" y="77.1">~{WE}</text>
<text x="197.5" y="74.5">~{OE}</text>
<text x="38.6" y="79.6">cA14</text>
<text x="53.2" y="83.4">vram~{CE}</text>
<text x="55.6" y="80.9">p~{A13}</text>
<text x="94.5" y="79.6">A13</text>
<text x="94.5" y="82.1">A14</text>
<text x="105" y="82.1">A15</text>
<text x="137.7" y="82.1">~{PGM}</text>
<text x="180.8" y="79.6">A13</text>
<text x="180.8" y="82.1">A14</text>
<text x="191.4" y="83.3" transform="rotate(-90 191.4 83.3)">GND</text>
<text x="226.7" y="80.9">BACKUP</text>
<text x="230.4" y="78.3">SW1</text>
<text x="235.4" y="80.9">SW</text>
<text x="251" y="80.9">74HCT20</text>
<text x="253.1" y="78.3">IC3A</text>
<text x="38.6" y="84.7">~{ROMSEL}</text>
<text x="38.6" y="89.8">cD0</text>
<text x="52.1" y="86">vramA10</text>
<text x="56.6" y="89.8">pD0</text>
<text x="94.5" y="89.8">~{CE}</text>
<text x="137.7" y="84.7">VPP</text>
<text x="137.7" y="87.2">~{CE}</text>
<text x="137.7" y="89.8">~{OE}</text>
<text x="212.1" y="89.8">R1</text>
<text x="38.6" y="92.3">cD1</text>
<text x="38.6" y="94.8">cD2</text>
<text x="56.6" y="92.3">pD1</text>
<text x="56.6" y="94.8">pD2</text>
<text x="94.5" y="92.3">~{OE}</text>
<text x="102.5" y="93.5" transform="rotate(-90 102.5 93.5)">GND</text>
<text x="145.6" y="90.9" transform="rotate(-90 145.6 90.9)">GND</text>
<text x="176.5" y="93.6">R2</text>
<text x="196.8" y="93.6">D2</text>
<text x="38.6" y="97.4">cD3</text>
<text x="38.6" y="99.9">cD4</text>
<text x="56.6" y="97.4">pD3</text>
<text x="56.6" y="99.9">pD4</text>
<text x="194.3" y="96.1">1N4148</text>
<text x="38.6" y="102.5">cD5</text>
<text x="38.6" y="105">cD6</text>
<text x="38.6" y="107.5">cD7</text>
<text x="56.6" y="102.5">pD5</text>
<text x="56.6" y="105">pD6</text>
<text x="56.6" y="107.5">pD7</text>
<text x="107.1" y="106.3">A_{15}</text>
<text x="108.5" y="103.7">SW3</text>
<text x="111.3" y="106.3">SW</text>
<text x="118.5" y="107.3">R4</text>
<text x="208.3" y="107.5">D1</text>
<text x="247.7" y="102.5">C1</text>
<text x="247.7" y="105">68pF</text>
<text x="38.6" y="111.4">M2</text>
<text x="38.6" y="113.9">cR~{W}</text>
<text x="56.6" y="112.6">p~{RD}</text>
<text x="176.5" y="108.6">R3</text>
<text x="208.3" y="110.1">1N4148</text>
<text x="38.6" y="116.4">~{IRQ}</text>
<text x="56.4" y="115.2">p~{WR}</text>
<text x="173.2" y="115.7">SW2</text>
<text x="173.4" y="118.2">RAM BANK</text>
<text x="184.5" y="118.2">SW</text>
<text x="209.6" y="118.4">BT1</text>
<text x="38.6" y="120.2">cAUDIO</text>
<text x="38.6" y="122.8">rfAUDIO</text>
<text x="209.6" y="120.9">3V</text>
<text x="49.1" y="126.5" transform="rotate(-90 49.1 126.5)">GND</text>
<text x="51.7" y="126.5" transform="rotate(-90 51.7 126.5)">GND</text>
<text x="40.2" y="177.6" transform="rotate(-90 40.2 177.6)">VCC</text>
<text x="45.7" y="179.9">IC3C</text>
<text x="64.8" y="178.7">C2</text>
<text x="77.5" y="178.7">C3</text>
<text x="91.4" y="178.7">C4</text>
<text x="105.4" y="178.7">C5</text>
<text x="116.3" y="179.9">74HCT20</text>
<text x="118.4" y="177.4">IC3B</text>
<text x="45.7" y="182.5">74HCT20</text>
<text x="64.8" y="181.2">100nF</text>
<text x="77.5" y="181.2">100nF</text>
<text x="91.4" y="181.2">100nF</text>
<text x="105.4" y="181.2">100nF</text>
<text x="40.2" y="186.9" transform="rotate(-90 40.2 186.9)">GND</text>
</g>
<g font-size="1.8">
<text x="49.5" y="35.2">V_{CC}</text>
<text x="101.6" y="40.3">V_{CC}</text>
<text x="144.8" y="40.3">V_{CC}</text>
<text x="190.5" y="40.3">RAMV_{CC}</text>
<text x="26.7" y="45.4">A_{1}</text>
<text x="26.7" y="47.9">A_{2}</text>
<text x="26.7" y="42.8">A_{0}</text>
<text x="68.6" y="47.9">PA_{2}</text>
<text x="68.6" y="42.8">PA_{0}</text>
<text x="68.6" y="45.4">PA_{1}</text>
<text x="85.1" y="45.4">A_{0}</text>
<text x="85.1" y="47.9">A_{1}</text>
<text x="114.3" y="47.9">D_{1}</text>
<text x="114.3" y="45.4">D_{0}</text>
<text x="128.3" y="47.9">PA_{1}</text>
<text x="128.3" y="45.4">PA_{0} 10</text>
<text x="157.5" y="47.9">PD_{1}</text>
<text x="157.5" y="45.4">PD_{0}</text>
<text x="172.7" y="47.9">A_{1}</text>
<text x="172.7" y="45.4">A_{0} 10</text>
<text x="205.7" y="45.4">D_{0}</text>
<text x="205.7" y="47.9">D_{1}</text>
<text x="26.7" y="50.5">A_{3}</text>
<text x="26.7" y="53">A_{4}</text>
<text x="68.6" y="53">PA_{4}</text>
<text x="68.6" y="50.5">PA_{3}</text>
<text x="85.1" y="53">A_{3}</text>
<text x="85.1" y="50.5">A_{2}</text>
<text x="114.3" y="50.5">D_{2}</text>
<text x="114.3" y="53">D_{3}</text>
<text x="128.3" y="53">PA_{3}</text>
<text x="128.3" y="50.5">PA_{2}</text>
<text x="157.5" y="50.5">PD_{2}</text>
<text x="157.5" y="53">PD_{3}</text>
<text x="172.7" y="53">A_{3}</text>
<text x="172.7" y="50.5">A_{2}</text>
<text x="205.7" y="53">D_{3}</text>
<text x="205.7" y="50.5">D_{2}</text>
<text x="26.7" y="58.1">A_{6}</text>
<text x="26.7" y="55.5">A_{5}</text>
<text x="68.6" y="58.1">PA_{6}</text>
<text x="68.6" y="55.5">PA_{5}</text>
<text x="85.1" y="58.1">A_{5}</text>
<text x="85.1" y="55.5">A_{4}</text>
<text x="114.3" y="58.1">D_{5}</text>
<text x="114.3" y="55.5">D_{4}</text>
<text x="128.3" y="58.1">PA_{5}</text>
<text x="128.3" y="55.5">PA_{4}</text>
<text x="157.5" y="55.5">PD_{4}</text>
<text x="157.5" y="58.1">PD_{5}</text>
<text x="172.7" y="58.1">A_{5}</text>
<text x="172.7" y="55.5">A_{4}</text>
<text x="205.7" y="58.1">D_{5}</text>
<text x="205.7" y="55.5">D_{4}</text>
<text x="246.4" y="58.1">A_{12}</text>
<text x="261.6" y="58.1">GND</text>
<text x="26.7" y="65.7">A_{9}</text>
<text x="26.7" y="60.6">A_{7}</text>
<text x="26.7" y="63.2">A_{8}</text>
<text x="68.6" y="65.7">PA_{9}</text>
<text x="68.6" y="60.6">PA_{7}</text>
<text x="68.6" y="63.2">PA_{8}</text>
<text x="85.1" y="63.2">A_{7}</text>
<text x="85.1" y="60.6">A_{6}</text>
<text x="85.1" y="65.7">A_{8}</text>
<text x="114.3" y="60.6">D_{6}</text>
<text x="114.3" y="63.2">D_{7}</text>
<text x="128.3" y="60.6">PA_{6}</text>
<text x="128.3" y="65.7">PA_{8} 25</text>
<text x="128.3" y="63.2">PA_{7}</text>
<text x="157.5" y="60.6">PD_{6}</text>
<text x="157.5" y="63.2">PD_{7}</text>
<text x="172.7" y="60.6">A_{6}</text>
<text x="172.7" y="65.7">A_{8} 25</text>
<text x="172.7" y="63.2">A_{7}</text>
<text x="205.7" y="60.6">D_{6}</text>
<text x="205.7" y="63.2">D_{7}</text>
<text x="255.3" y="64.4">A_{12}EN</text>
<text x="26.7" y="70.8">A_{11}</text>
<text x="26.7" y="68.2">A_{10}</text>
<text x="68.6" y="70.8">PA_{11}</text>
<text x="68.6" y="68.2">PA_{10}</text>
<text x="85.1" y="68.2">A_{9}</text>
<text x="85.1" y="70.8">A_{10} 21</text>
<text x="128.3" y="70.8">PA_{10}21</text>
<text x="128.3" y="68.2">PA_{9} 24</text>
<text x="172.7" y="70.8">A_{10}21</text>
<text x="172.7" y="68.2">A_{9} 24</text>
<text x="204.5" y="68.2">RAM_{~{CS}}</text>
<text x="26.7" y="75.9">A_{13}</text>
<text x="26.7" y="73.3">A_{12}</text>
<text x="68.6" y="73.3">PA_{12}</text>
<text x="68.6" y="75.9">PA_{13}</text>
<text x="85.1" y="75.9">A_{12}</text>
<text x="85.1" y="73.3">A_{11} 23</text>
<text x="128.3" y="75.9">PA_{12} 2</text>
<text x="128.3" y="73.3">PA_{11}23</text>
<text x="170.2" y="75.9">A_{12}EN 2</text>
<text x="172.7" y="73.3">A_{11}23</text>
<text x="204.5" y="75.9">R/~{W}</text>
<text x="204.5" y="73.3">GND</text>
<text x="25.4" y="83.5">~{ROMSEL}44</text>
<text x="26.7" y="78.4">A_{14}</text>
<text x="85.1" y="78.4">A_{13} 26</text>
<text x="85.1" y="80.9">A_{14} 27</text>
<text x="113" y="80.9">A_{15}</text>
<text x="129.5" y="80.9">V_{CC}</text>
<text x="170.2" y="78.4">A_{13}SW26</text>
<text x="170.2" y="80.9">A_{14}SW1</text>
<text x="262.9" y="82.2">O2</text>
<text x="26.7" y="88.6">D_{0}</text>
<text x="68.6" y="84.7">PA_{10}</text>
<text x="68.6" y="88.6">PD_{0}</text>
<text x="86.4" y="88.6">GND 20</text>
<text x="128.3" y="88.6">PA_{13}22</text>
<text x="128.3" y="86">~{RD}</text>
<text x="190.2" y="86.4" transform="rotate(-90 190.2 86.4)">14</text>
<text x="190.5" y="86">GND</text>
<text x="262.9" y="84.7">A_{14}</text>
<text x="262.9" y="87.3">A_{13}</text>
<text x="262.9" y="89.8">~{ROMSEL}</text>
<text x="26.7" y="91.1">D_{1}</text>
<text x="26.7" y="93.6">D_{2}</text>
<text x="68.6" y="93.6">PD_{2}</text>
<text x="68.6" y="91.1">PD_{1}</text>
<text x="82.5" y="91.1">~{ROMSEL}</text>
<text x="144.5" y="94" transform="rotate(-90 144.5 94)">14</text>
<text x="144.8" y="93.6">GND</text>
<text x="26.7" y="98.7">D_{4}</text>
<text x="26.7" y="101.3">D_{5}</text>
<text x="26.7" y="96.2">D_{3}</text>
<text x="68.6" y="96.2">PD_{3}</text>
<text x="68.6" y="98.7">PD_{4}</text>
<text x="68.6" y="101.3">PD_{5}</text>
<text x="101.3" y="96.6" transform="rotate(-90 101.3 96.6)">14</text>
<text x="101.6" y="97.4">GND</text>
<text x="188" y="98.7">V_{CC}</text>
<text x="209.5" y="96.2">RAMV_{CC}</text>
<text x="26.7" y="103.8">D_{6}</text>
<text x="26.7" y="106.3">D_{7}</text>
<text x="68.6" y="103.8">PD_{6}</text>
<text x="68.6" y="106.3">PD_{7}</text>
<text x="26.7" y="110.1">O2</text>
<text x="26.7" y="112.7">R/~{W}</text>
<text x="68.6" y="111.4">~{RD}</text>
<text x="128.3" y="108.9">V_{CC}</text>
<text x="243.8" y="112.7">GND</text>
<text x="53.3" y="130.5">GND</text>
<text x="184.1" y="130.5">GND</text>
<text x="49.5" y="167.3">V_{CC}</text>
<text x="49.5" y="192.7">GND</text>
</g>
<text font-size="1.4" fill="#3b63ff" x="38.1" y="87.1">(~{A15}+~{M2})</text>
</svg>
